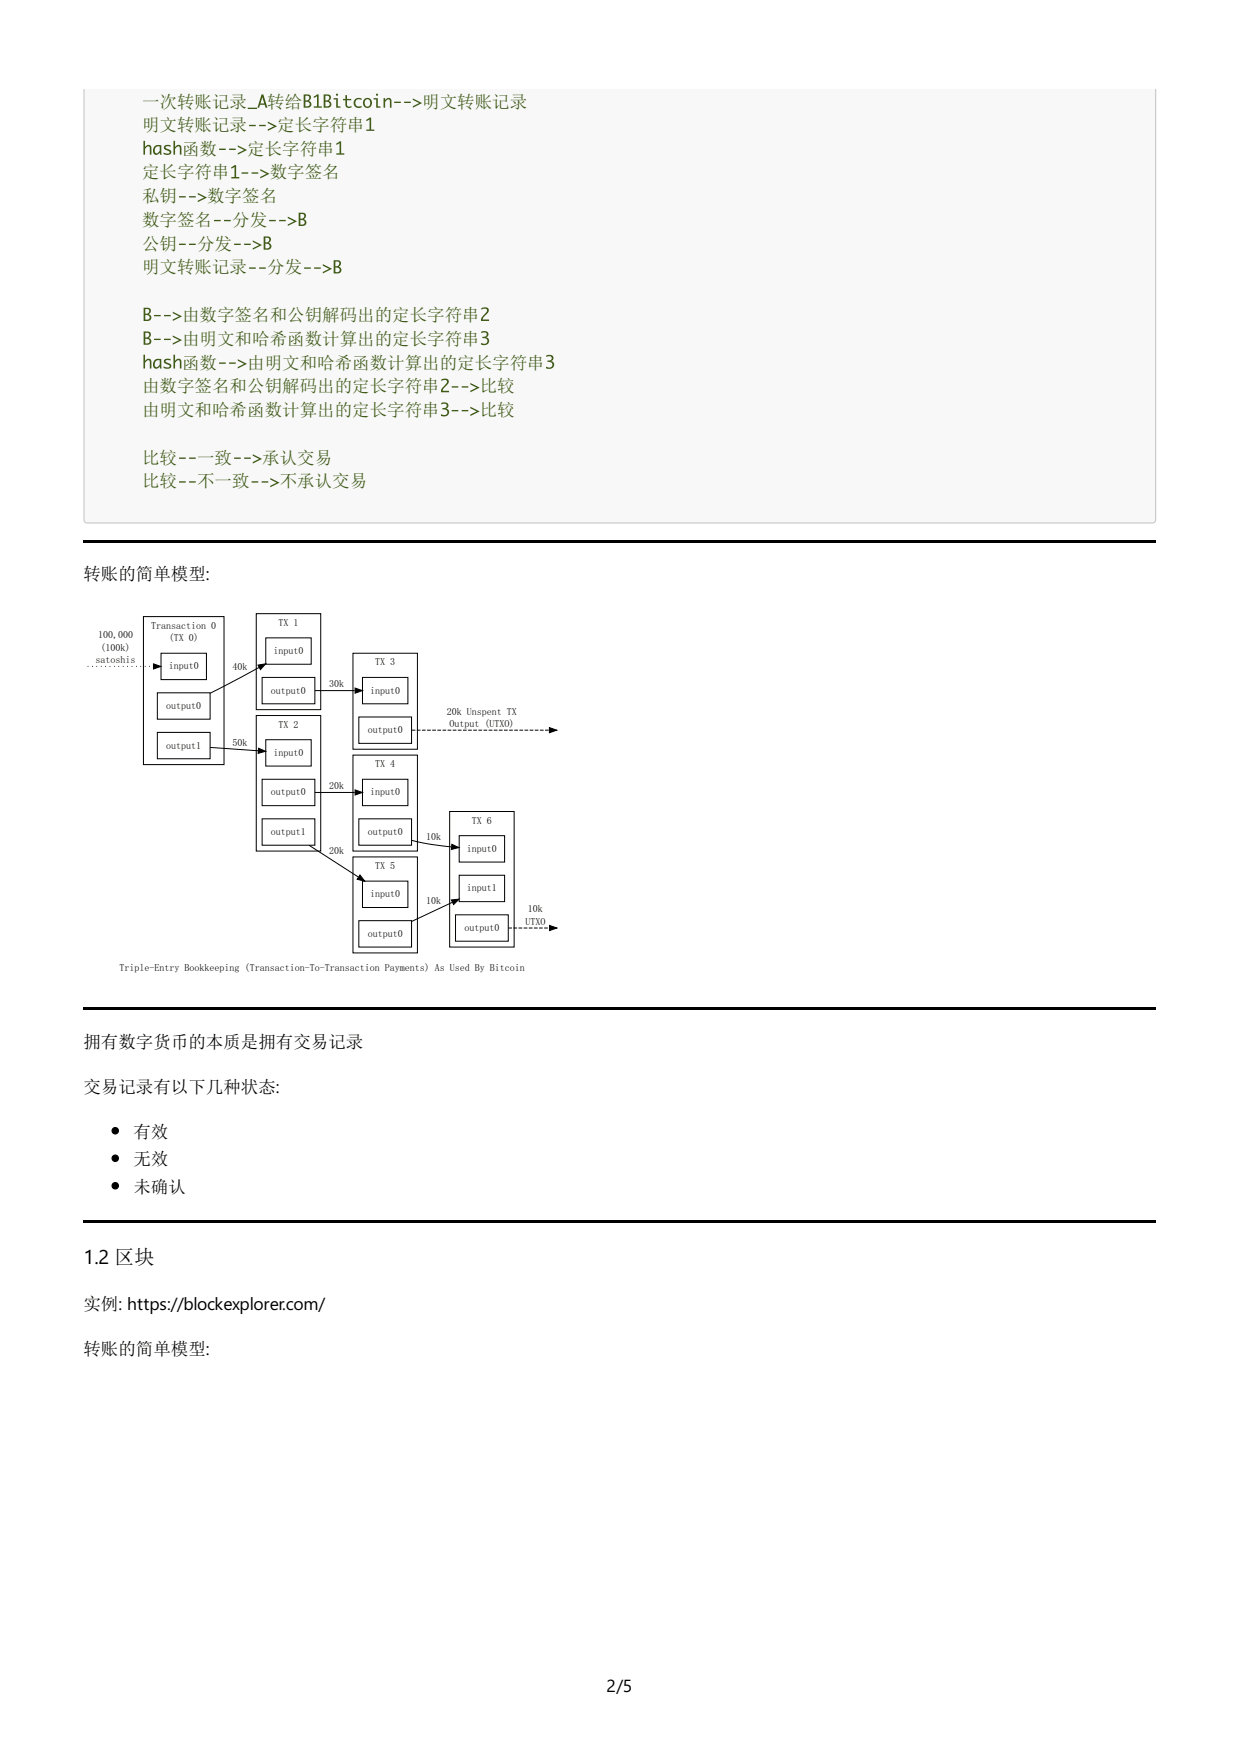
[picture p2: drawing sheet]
<svg xmlns="http://www.w3.org/2000/svg" width="210mm" height="297mm" viewBox="0 0 210 297" stroke-linecap="round" stroke-linejoin="round" font-family="sans-serif">
<path d="M14.1 15.1h181.6v72.9a.63 .63 0 0 1-.6 .6h-180.4a.63 .63 0 0 1-.6-.6zM14.7 15.1h180.4l-.1 72.7-.3 .2-179.7-.1-.3-.3z" fill-rule="evenodd" fill="#ccc"/>
<path d="M14.3 15.1h181.2v73.1l-.4 .2-180.6-.1-.2-.3z" fill-rule="evenodd" fill="#f8f8f8"/>
<path d="M14.1 91.6h181.6M14.1 170.7h181.6M14.1 206.7h181.6" fill="none" stroke="#000" stroke-width=".42"/>
<g fill="#3e5915">
<path d="M62 20.3l.6-.4h.2v2h.6v.3h-1.4v-.3h.6v-1.7l-.6 .3z"/>
<path d="M56.9 24.3l.6-.4h.2v2.1h.6v.2h-1.4v-.2h.6v-1.8l-.6 .3z"/>
<path d="M81.5 52.2a.74 .74 0 0 1 .8-.2 .74 .74 0 0 1 .4 .7l-.9 1.1-.1 .3h1.1v.2h-1.4a2.57 2.57 0 0 1 1-1.6 .45 .45 0 0 0-.2-.5 .45 .45 0 0 0-.6 .1l-.1 .1z"/>
<path d="M81.5 56.1a.76 .76 0 0 1 1.2 .6l-.4 .4a.72 .72 0 0 1 .4 1 .72 .72 0 0 1-1 .3l-.3-.1v-.3a.57 .57 0 0 0 .8 .2 .57 .57 0 0 0 .1-.8l-.6-.2v-.2a.44 .44 0 0 0 .6-.1 .44 .44 0 0 0-.1-.6l-.7 .1z"/>
<path d="M92.5 60.2a.76 .76 0 0 1 1.2 .5l-.4 .4a.72 .72 0 0 1 .4 1 .72 .72 0 0 1-1 .3l-.3-.1v-.3a.57 .57 0 0 0 .8 .2 .57 .57 0 0 0 .2-.8l-.7-.2v-.2a.44 .44 0 0 0 .6-.1 .44 .44 0 0 0-.1-.6l-.7 .1z"/>
<path d="M41.9 18.2h1.6v.3h-1.6zM44.3 16h.3l.7 2.2h-.3l-.2-.5h-.8l-.1 .5h-.3zM44.4 16.4l-.3 1.1h.6z"/>
<path d="M51.4 16h.4a.58 .58 0 0 1 .8 .3 .58 .58 0 0 1-.3 .8 .6 .6 0 0 1 .4 .7 .6 .6 0 0 1-.8 .4h-.5zM51.7 16.2v.8h.3a.43 .43 0 0 0 .3-.6 .43 .43 0 0 0-.6-.2zM51.7 17.2v.8a.53 .53 0 0 0 .7-.4l-.2-.3zM53.1 16.3l.6-.3h.2v2h.6v.2h-1.4v-.2h.6v-1.7l-.6 .3zM54.8 16h.4a.58 .58 0 0 1 .8 .3 .58 .58 0 0 1-.4 .8 .6 .6 0 0 1 .5 .7 .6 .6 0 0 1-.8 .4h-.5zM55.1 16.2v.8h.3a.43 .43 0 0 0 .3-.6 .43 .43 0 0 0-.6-.2zM55.1 17.2v.8a.53 .53 0 0 0 .7-.4l-.2-.3zM56.5 16.6h.7v1.4h.4v.2h-.7v-1.4h-.4zM56.9 16a.18 .18 0 0 1 .3 0 .18 .18 0 0 1-.3 0zM58.5 16.1h.2v.6h.8v.3h-.8v.6a.43 .43 0 0 0 .3 .5 .43 .43 0 0 0 .5-.2v.3a.65 .65 0 0 1-.7 0 .65 .65 0 0 1-.3-.6v-.6h-.4v-.3h.4zM60.1 16.8l.4-.2h.3l.4 .1v.2a.65 .65 0 0 0-.9 .1 .65 .65 0 0 0 0 .9 .65 .65 0 0 0 .9 0v.3a.89 .89 0 0 1-1.2-.2 .89 .89 0 0 1 .1-1.2zM61.4 17.5a.82 .82 0 0 1 1.6 0 .82 .82 0 0 1-1.6 0zM61.9 17a.58 .58 0 0 0-.1 .7 .58 .58 0 0 0 .7 .2 .58 .58 0 0 0 .1-.8 .58 .58 0 0 0-.7-.1zM63.2 16.6h.8v1.4h.4v.2h-.7v-1.4h-.5zM63.6 16a.2 .2 0 0 1 .4 0 .2 .2 0 0 1-.4 0zM64.9 16.6h.3v.4a.57 .57 0 0 1 .7-.4 .57 .57 0 0 1 .4 .7v.9h-.3v-1.2l-.2-.2-.3 .1-.3 .4v.9h-.3zM66.7 17.2h1.1v.2h-1.1zM68.4 17.2h1.1v.2h-1.1zM69.9 16.7l1.6 .7-1.6 .8v-.2l1.1-.6-1.1-.5z"/>
<path d="M42.2 21.1h1.1v.3h-1.1zM43.9 21.1h1.1v.3h-1.1zM45.3 20.6l1.6 .8-1.6 .8v-.3l1.1-.5-1.1-.6z"/>
<path d="M24.3 23.8h.3v1.1a.57 .57 0 0 1 .7-.4 .57 .57 0 0 1 .3 .8v.9h-.2l-.1-1.3-.2-.1-.3 .1-.2 .3v1h-.3zM26.2 24.8l.4-.2h.7l.1 1.6h-.3l-.1-.4a.61 .61 0 0 1-.8 .4 .61 .61 0 0 1-.3-.9zM26.4 25a.54 .54 0 0 0-.3 .5 .54 .54 0 0 0 .5 .4l.4-.4v-.7h-.4zM27.9 24.6l.5-.1a.36 .36 0 0 1 .5 .3 .49 .49 0 0 0-.9 .2l.4 .2a.52 .52 0 0 1 .6 .5 .52 .52 0 0 1-.7 .5l-.6-.1v-.3a.63 .63 0 0 0 1-.1l-.1-.1a.85 .85 0 0 1-.8-.8zM29.4 23.8h.2v1.1a.57 .57 0 0 1 .8-.4 .57 .57 0 0 1 .3 .8v.9h-.3v-1.3l-.2-.1-.3 .1-.3 .3v1h-.2z"/>
<path d="M37.1 25.2h1.1v.2h-1.1zM38.8 25.2h1.1v.2h-1.1zM40.2 24.6l1.6 .8-1.6 .8v-.3l1.1-.5-1.1-.5z"/>
<path d="M39.1 28.3l.6-.3h.3v2h.5v.2h-1.4v-.2h.6v-1.8l-.6 .3zM40.9 29.2h1.1v.2h-1.1zM42.6 29.2h1.1v.2h-1.1zM44.1 28.6l1.5 .8-1.5 .8v-.3l1-.5-1-.5z"/>
<path d="M30.3 33.2h1.1v.2h-1.1zM32 33.2h1.1v.2h-1.1zM33.5 32.6l1.5 .8-1.5 .8v-.2l1-.6-1-.5z"/>
<path d="M36.2 37.2h1.2v.2h-1.2zM37.9 37.2h1.2v.2h-1.2z"/>
<path d="M45.6 37.2h1.1v.2h-1.1zM47.2 37.2h1.2v.2h-1.2zM48.7 36.7l1.6 .8-1.6 .7v-.2l1.1-.5-1.1-.6zM50.6 36h.4a.58 .58 0 0 1 .8 .3 .58 .58 0 0 1-.4 .8 .6 .6 0 0 1 .4 .7 .6 .6 0 0 1-.7 .4h-.5zM50.8 36.2v.8h.4a.43 .43 0 0 0 .3-.6 .43 .43 0 0 0-.7-.2zM50.8 37.2v.8a.53 .53 0 0 0 .8-.4l-.3-.3z"/>
<path d="M30.3 41.2h1.1v.3h-1.1zM32 41.2h1.1v.3h-1.1z"/>
<path d="M39.6 41.2h1.2v.3h-1.2zM41.3 41.2h1.1v.3h-1.1zM42.8 40.7l1.6 .8-1.6 .8v-.3l1.1-.5-1.1-.6zM44.6 40h.5a.58 .58 0 0 1 .7 .3 .58 .58 0 0 1-.3 .8 .6 .6 0 0 1 .4 .7 .6 .6 0 0 1-.7 .5h-.6zM44.9 40.2v.8h.3a.43 .43 0 0 0 .3-.5 .43 .43 0 0 0-.6-.3zM44.9 41.3v.7a.53 .53 0 0 0 .7-.3l-.2-.4z"/>
<path d="M42.2 45.3h1.1v.2h-1.1zM43.9 45.3h1.1v.2h-1.1z"/>
<path d="M51.5 45.3h1.1v.2h-1.1zM53.2 45.3h1.1v.2h-1.1zM54.6 44.7l1.6 .8-1.6 .8v-.3l1.1-.5-1.1-.5zM56.5 44h.4a.58 .58 0 0 1 .8 .4 .58 .58 0 0 1-.4 .7 .6 .6 0 0 1 .5 .8 .6 .6 0 0 1-.8 .4h-.5zM56.8 44.3v.8h.3a.43 .43 0 0 0 .3-.6 .43 .43 0 0 0-.6-.2zM56.8 45.3v.8a.53 .53 0 0 0 .7-.4l-.2-.4z"/>
<path d="M24.3 52.1h.4a.58 .58 0 0 1 .8 .3 .58 .58 0 0 1-.3 .8 .6 .6 0 0 1 .4 .7 .6 .6 0 0 1-.7 .4h-.6zM24.6 52.3v.8h.3a.43 .43 0 0 0 .3-.6 .43 .43 0 0 0-.6-.2zM24.6 53.3v.8a.53 .53 0 0 0 .7-.4l-.2-.3zM26.1 53.3h1.1v.2h-1.1zM27.8 53.3h1.1v.2h-1.1zM29.2 52.8l1.6 .7-1.6 .8v-.2l1.1-.6-1.1-.5z"/>
<path d="M24.3 56.1h.4a.58 .58 0 0 1 .8 .3 .58 .58 0 0 1-.3 .8 .6 .6 0 0 1 .4 .7 .6 .6 0 0 1-.7 .4h-.6zM24.6 56.3v.8h.3a.43 .43 0 0 0 .3-.6 .43 .43 0 0 0-.6-.2zM24.6 57.3v.8a.53 .53 0 0 0 .7-.3l-.2-.4zM26.1 57.3h1.1v.3h-1.1zM27.8 57.3h1.1v.3h-1.1zM29.2 56.8l1.6 .8-1.6 .7v-.2l1.1-.5-1.1-.6z"/>
<path d="M24.3 60h.3v1.1a.57 .57 0 0 1 .7-.4 .57 .57 0 0 1 .3 .8v.9h-.2l-.1-1.3-.2-.1-.3 .1-.2 .3v1h-.3zM26.2 61l.4-.3 .7 .1 .1 1.6h-.3l-.1-.4a.61 .61 0 0 1-.8 .4 .61 .61 0 0 1-.3-.9zM26.4 61.1a.54 .54 0 0 0-.3 .6 .54 .54 0 0 0 .5 .4l.4-.4v-.7h-.4zM27.9 60.8l.5-.1a.36 .36 0 0 1 .5 .3 .49 .49 0 0 0-.9 .2l.4 .2a.52 .52 0 0 1 .6 .5 .52 .52 0 0 1-.7 .5l-.6-.1v-.3a.63 .63 0 0 0 1-.1l-.1-.1a.85 .85 0 0 1-.8-.8zM29.4 60h.2v1.1a.57 .57 0 0 1 .8-.4 .57 .57 0 0 1 .3 .8v.9h-.3v-1.3l-.2-.1-.3 .1-.3 .3v1h-.2z"/>
<path d="M37.1 61.3h1.1v.3h-1.1zM38.8 61.3h1.1v.3h-1.1zM40.2 60.8l1.6 .8-1.6 .8v-.3l1.1-.5-1.1-.6z"/>
<path d="M74.7 64.2a.74 .74 0 0 1 .8-.1 .74 .74 0 0 1 .5 .6l-1 1.1-.1 .3h1.1v.3h-1.3a2.57 2.57 0 0 1 .9-1.6 .45 .45 0 0 0-.2-.5 .45 .45 0 0 0-.6 .1l-.1 .1zM76.5 65.4h1.1v.2h-1.1zM78.2 65.4h1.1v.2h-1.1zM79.6 64.8l1.6 .8-1.6 .8v-.3l1.1-.5-1.1-.5z"/>
<path d="M74.7 68.2a.76 .76 0 0 1 1.2 .6l-.4 .4a.72 .72 0 0 1 .4 .9 .72 .72 0 0 1-.9 .4l-.4-.1v-.3a.57 .57 0 0 0 .8 .1 .57 .57 0 0 0 .2-.8l-.7-.1v-.2a.44 .44 0 0 0 .6-.1 .44 .44 0 0 0-.1-.6l-.7 .1zM76.5 69.4h1.1v.2h-1.1zM78.2 69.4h1.1v.2h-1.1zM79.6 68.8l1.6 .8-1.6 .8v-.2l1.1-.6-1.1-.5z"/>
<path d="M30.3 77.4h1.1v.3h-1.1zM32 77.4h1.1v.3h-1.1z"/>
<path d="M39.6 77.4h1.2v.3h-1.2zM41.3 77.4h1.1v.3h-1.1zM42.8 76.9l1.6 .8-1.6 .8v-.3l1.1-.5-1.1-.6z"/>
<path d="M30.3 81.5h1.1v.2h-1.1zM32 81.5h1.1v.2h-1.1z"/>
<path d="M42.6 81.5h1.1v.2h-1.1zM44.3 81.5h1.1v.2h-1.1zM45.8 80.9l1.5 .8-1.5 .8v-.3l1-.5-1-.5z"/>
</g>
<path d="M14.1 102.4h80.9v63.5h-80.9z" fill="#fff"/>
<path d="M95 102.4h-80.9v63.5" fill="none" stroke="#fff" stroke-width=".17"/>
<g fill="none" stroke="#000" stroke-width=".17">
<path d="M24.3 104.4h13.6v25h-13.6zM26 112.4l1.2 .4-1.2 .4zM26.6 117.3h9v4.4h-9zM27.3 110.6h7.6v4.4h-7.6zM43.4 103.9h10.9v16.2h-10.9zM43.7 112.6l1.3-.2-.9 .9zM43.9 113l-8.3 4.3M44.4 114.7h8.9v4.4h-8.9zM45 108h7.7v4.4h-7.7zM53.3 116.9h6.8M59.7 110.6h11v16.2h-11zM60.1 116.5l1.2 .4-1.2 .4z"/>
<path d="M61.4 114.7h7.6v4.4h-7.6zM26.6 124h9v4.4h-9zM35.6 126.5l8.1 .6M43.4 121.1h10.9v22.9h-10.9zM43.8 126.6l1.2 .6-1.3 .3zM44.4 131.9h8.9v4.5h-8.9zM44.4 138.6h8.9v4.5h-8.9zM45 125.2h7.7v4.5h-7.7zM53.3 134.1h6.8M59.7 127.8h11v16.2h-11zM60.1 133.7l1.2 .4-1.2 .5zM60.7 121.4h9v4.4h-9z"/>
<path d="M60.7 138.6h9v4.5h-9zM61.4 131.9h7.6v4.5h-7.6zM76.1 137.4h10.9v22.9h-10.9zM93 123.2l1.2 .4-1.2 .4zM52.3 143.1l8.4 5.4M59.7 145h11v16.3h-11zM60.7 155.8h9v4.5h-9zM60.9 148.1l.8 1-1.2-.3zM61.4 149.1h7.6v4.5h-7.6zM69.7 142.2l2.6 .6 4.1 .5M76.4 152.3l1.3-.1-.9 .9zM76.5 142.9l1.2 .6-1.3 .3z"/>
<path d="M76.5 152.7l-6.8 3.3M77.1 154.8h8.9v4.5h-8.9zM77.7 141.4h7.7v4.5h-7.7zM77.7 148.1h7.7v4.5h-7.7zM93 156.6l1.3 .5-1.3 .4z"/>
</g>
<path d="M26 112.4l1.2 .4-1.2 .4zM43.7 112.6l1.3-.2-.9 .9zM60.1 116.5l1.2 .4-1.2 .4zM43.8 126.6l1.2 .6-1.3 .3zM60.1 133.7l1.2 .4-1.2 .5zM93 123.2l1.2 .4-1.2 .4zM60.9 148.1l.8 1-1.2-.3zM76.4 152.3l1.3-.1-.9 .9zM76.5 142.9l1.2 .6-1.3 .3zM93 156.6l1.3 .5-1.3 .4z" fill="#000"/>
<path d="M69.7 123.6h23.3M86 157.1h7" fill="none" stroke="#000" stroke-width=".17" stroke-dasharray=".6 .2" stroke-linecap="butt"/>
<path d="M14.8 112.8h11.2" fill="none" stroke="#000" stroke-width=".17" stroke-dasharray=".1 .6" stroke-linecap="butt"/>
<g fill="#000" stroke="#000" stroke-width=".21">
<circle cx="19.5" cy="191.4" r=".53"/>
<circle cx="19.5" cy="196" r=".53"/>
<circle cx="19.5" cy="200.7" r=".53"/>
</g>
<text font-size="3.4" x="14.1" y="213.9">1.2 区块</text>
<g font-size="3" fill="#3e5915">
<text x="24.1" y="18.2">一次转账记录</text>
<text x="24.1" y="22.2">明文转账记录</text>
<text x="45.2" y="18.2">转给</text>
<text x="46.9" y="22.2">定长字符串</text>
<text x="71.5" y="18.2">明文转账记录</text>
<text x="30.8" y="26.2">函数</text>
<text x="41.8" y="26.2">定长字符串</text>
<text x="24.1" y="30.2">定长字符串</text>
<text x="24.1" y="34.2">私钥</text>
<text x="35.1" y="34.2">数字签名</text>
<text x="45.6" y="30.2">数字签名</text>
<text x="24.1" y="38.2">数字签名</text>
<text x="39.3" y="38.2">分发</text>
<text x="24.1" y="42.3">公钥</text>
<text x="24.1" y="46.3">明文转账记录</text>
<text x="33.4" y="42.3">分发</text>
<text x="45.2" y="46.3">分发</text>
<text x="30.8" y="54.3">由数字签名和公钥解码出的定长字符串</text>
<text x="30.8" y="58.3">由明文和哈希函数计算出的定长字符串</text>
<text x="30.8" y="62.4">函数</text>
<text x="41.8" y="62.4">由明文和哈希函数计算出的定长字符串</text>
<text x="24.1" y="66.4">由数字签名和公钥解码出的定长字符串</text>
<text x="24.1" y="70.4">由明文和哈希函数计算出的定长字符串</text>
<text x="81.2" y="66.4">比较</text>
<text x="81.2" y="70.4">比较</text>
<text x="24.1" y="78.5">比较</text>
<text x="24.1" y="82.5">比较</text>
<text x="33.4" y="78.5">一致</text>
<text x="33.4" y="82.5">不一致</text>
<text x="44.4" y="78.5">承认交易</text>
<text x="47.3" y="82.5">不承认交易</text>
</g>
<g font-size="3">
<text x="14.1" y="98.1">转账的简单模型:</text>
<text x="14.1" y="177.3">拥有数字货币的本质是拥有交易记录</text>
<text x="14.1" y="184.9">交易记录有以下几种状态:</text>
<text x="22.6" y="192.5">有效</text>
<text x="22.6" y="197.2">无效</text>
<text x="22.6" y="201.9">未确认</text>
<text x="14.1" y="221.8">实例: https://blockexplorer.com/</text>
<text x="14.1" y="229.4">转账的简单模型:</text>
<text x="102.7" y="286.3">2/5</text>
</g>
<g font-size="1.7">
<text x="25.6" y="106.4">Transaction 0</text>
<text x="47.1" y="105.9">TX 1</text>
<text x="16.2" y="112.3">satoshis</text>
<text x="16.6" y="108">100,000</text>
<text x="17" y="110.1">(100k)</text>
<text x="28.6" y="108.5">(TX 0)</text>
<text x="28.6" y="113.3">input0</text>
<text x="39.4" y="113.4">40k</text>
<text x="46.3" y="110.7">input0</text>
<text x="63.5" y="112.6">TX 3</text>
<text x="45.9" y="117.4">output0</text>
<text x="55.7" y="116.3">30k</text>
<text x="62.7" y="117.4">input0</text>
<text x="28.1" y="120">output0</text>
<text x="47.1" y="123.2">TX 2</text>
<text x="62.2" y="124.1">output0</text>
<text x="75.6" y="120.9">20k Unspent TX</text>
<text x="76.1" y="123">Output (UTXO)</text>
<text x="28.1" y="126.7">output1</text>
<text x="39.4" y="126.3">50k</text>
<text x="46.3" y="127.9">input0</text>
<text x="63.5" y="129.9">TX 4</text>
<text x="45.9" y="134.6">output0</text>
<text x="55.7" y="133.6">20k</text>
<text x="62.7" y="134.6">input0</text>
<text x="45.9" y="141.3">output1</text>
<text x="62.2" y="141.3">output0</text>
<text x="72.1" y="142.1">10k</text>
<text x="79.9" y="139.4">TX 6</text>
<text x="55.7" y="144.5">20k</text>
<text x="63.5" y="147.1">TX 5</text>
<text x="79" y="144.2">input0</text>
<text x="62.7" y="151.9">input0</text>
<text x="72.1" y="152.9">10k</text>
<text x="79" y="150.9">input1</text>
<text x="89.4" y="154.4">10k</text>
<text x="62.2" y="158.6">output0</text>
<text x="78.6" y="157.6">output0</text>
<text x="88.9" y="156.5">UTXO</text>
<text x="20.2" y="164.3">Triple-Entry Bookkeeping (Transaction-To-Transaction Payments) As Used By Bitcoin</text>
</g>
</svg>
